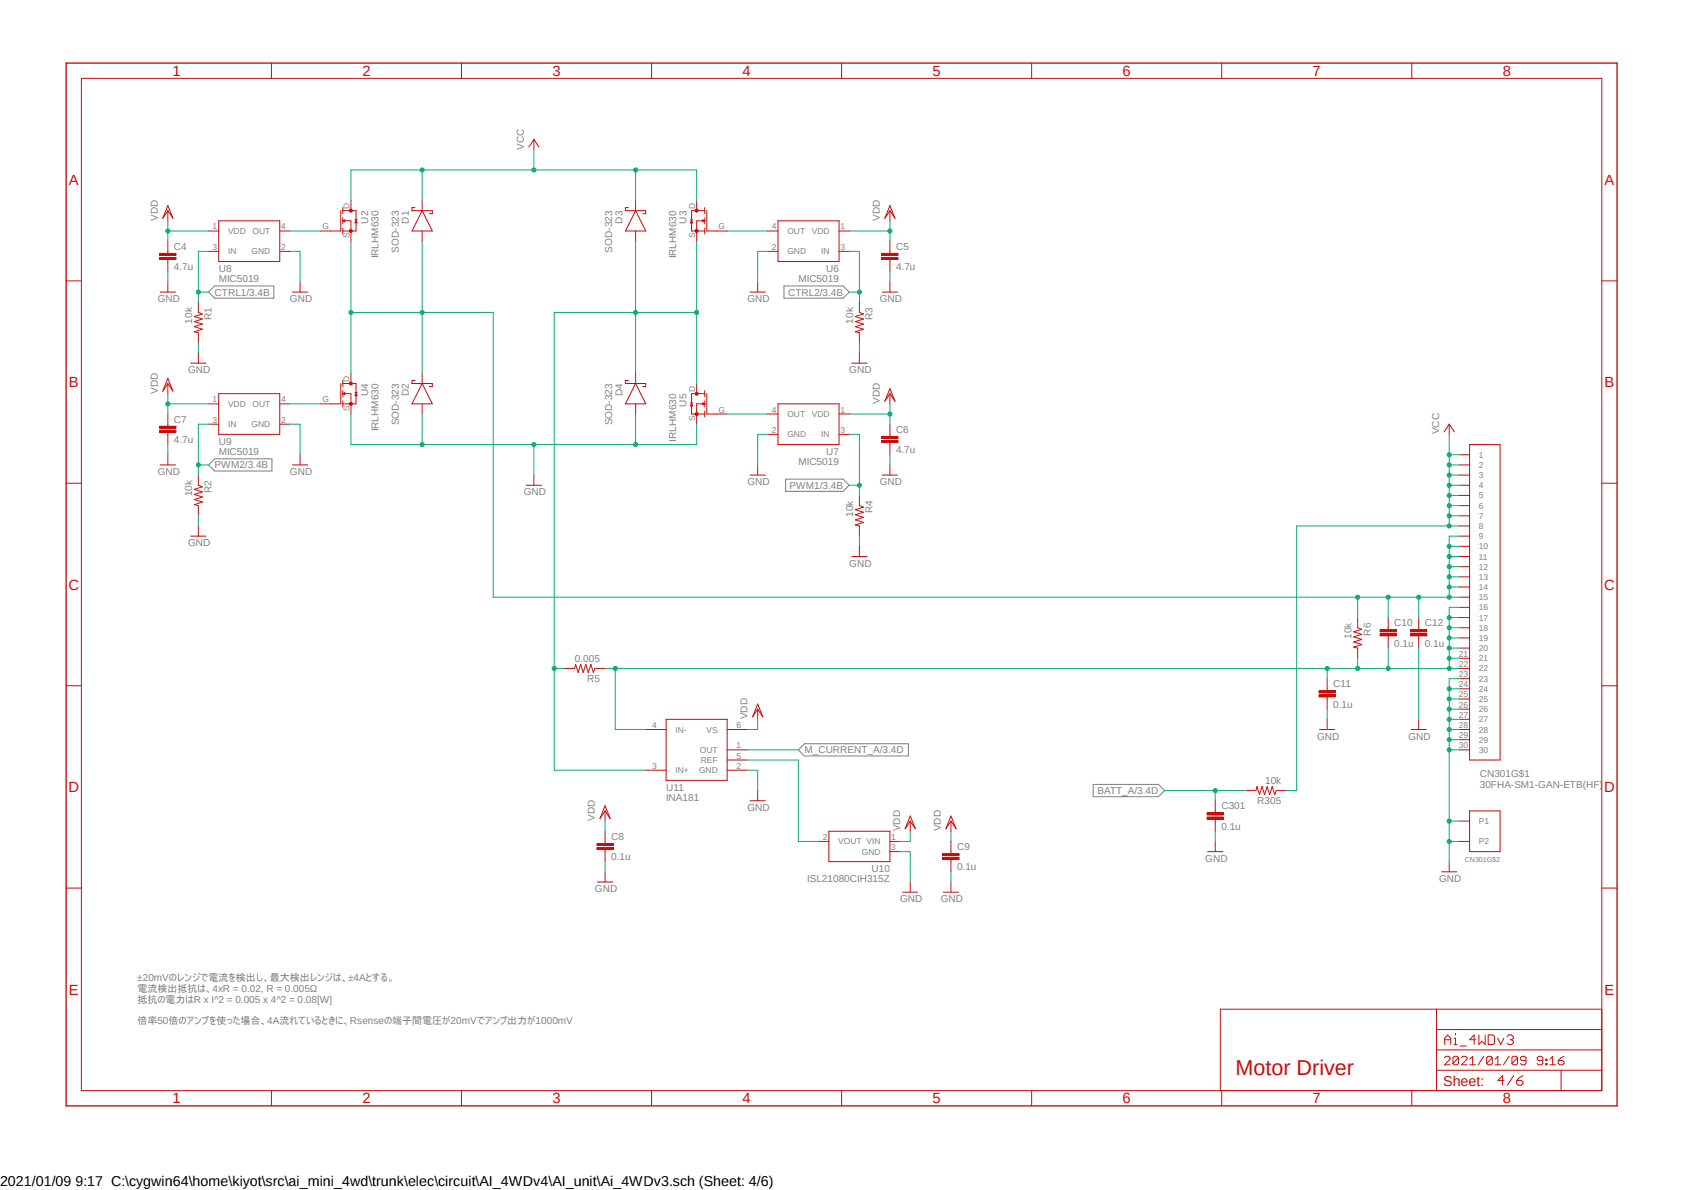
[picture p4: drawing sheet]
<svg xmlns="http://www.w3.org/2000/svg" width="420mm" height="297mm" viewBox="0 0 420 297" stroke-linecap="round" stroke-linejoin="round" font-family="sans-serif">
<path d="M16 15.4l388.2 261.2M404.2 15.4l-388.2 261.2" fill="none" stroke="#fff" stroke-width=".25"/>
<path d="M52.1 72.9l1.5-1.5h14.8v3h-14.8zM195.7 71.4h14.8l1.5 1.5-1.5 1.5h-14.8zM53.6 114.5h14.3v3.1h-14.3l-1.5-1.6zM196.2 119.6h14.3l1.5 1.5-1.5 1.5h-14.3zM199.3 187.2l1.6-1.6h25.9v3.1h-25.9zM273 195.8h16.3l1.5 1.5-1.5 1.5h-16.3z" fill="none" stroke="#808080" stroke-width=".25"/>
<g fill="none" stroke="#c90d0c" stroke-width=".25">
<path d="M20.3 19.6h379.7v252.6h-379.7zM67.8 15.7v3.9M115.2 15.7v3.9M162.7 15.7v3.9M210.1 15.7v3.9M257.6 15.7v3.9M305.1 15.7v3.9M352.5 15.7v3.9M16.5 70.1h3.8M400 70.1h3.8M361.9 105.9v2.5M361.9 105.9l1.2 1.9"/>
<path d="M361.9 105.9l-1.3 1.9M364.4 113.5h2.5M364.4 116h2.5M364.4 118.6h2.5M366.9 111h7.7v78.7h-7.7zM16.5 120.6h3.8M364.4 121.1h2.5M364.4 123.7h2.5M364.4 126.2h2.5M364.4 128.7h2.5M364.4 131.3h2.5M364.4 133.8h2.5"/>
<path d="M364.4 136.4h2.5M364.4 138.9h2.5M400 120.6h3.8M364.4 141.4h2.5M364.4 144h2.5M364.4 146.5h2.5M364.4 149.1h2.5M364.4 151.6h2.5M364.4 154.1h2.5M364.4 156.7h2.5M364.4 159.2h2.5M16.5 171.2h3.8"/>
<path d="M364.4 161.8h2.5M364.4 164.3h2.5M364.4 166.8h2.5M364.4 169.4h2.5M364.4 171.9h2.5M364.4 174.5h2.5M364.4 177h2.5M364.4 179.5h2.5M400 171.2h3.8M364.4 182.1h2.5M364.4 184.6h2.5M364.4 187.2h2.5"/>
<path d="M303.4 202.4v.5M303.4 204.4v.5M360 217.6h3.8M361.9 215.1v2.5M364.4 204.9h2.5M364.4 210h2.5M366.9 202.4h7.7v10.2h-7.7zM16.5 221.7h3.8M400 221.7h3.8M358.7 251.9v20.3M358.7 257h41.3M360.7 259.5h1.5"/>
<path d="M363.1 259.1h.3v1.6M363.4 257.9v.4M368.5 259.5h-1.6l1.2-1.2v2.4M369.3 258.3v2.4l.7-.8 .8 .8v-2.4M371.6 258.3h1.2l.4 .4v1.6l-.4 .4h-1.2zM374 259.1l.7 1.6 .8-1.6M376.3 258.7l.4-.4h.7l.5 .4v.4l-.5 .4M377.1 259.5h.3M377.4 259.5l.5 .4v.4l-.5 .4h-.7l-.4-.4M400 251.9h-95.3v20.3M67.8 272.2v3.8M115.2 272.2v3.8"/>
<path d="M162.7 272.2v3.8M210.1 272.2v3.8M257.6 272.2v3.8M305.1 272.2v3.8M352.5 272.2v3.8M358.7 267.1h41.3M358.7 262h41.3M360.7 264l.4-.3h.6l.4 .3v.4l-1.4 1.4h1.4M360.7 260.7v-1.6l.8-.8 .7 .8v1.6M363.1 260.7h.7M364.2 264v1.4l-.3 .4h-.8l-.3-.4M364.2 264l-.3-.3h-.8l-.3 .3v1.4"/>
<path d="M364.2 264l-1.4 1.4M364.6 261.1h1.5M364.9 264l.4-.3h.7l.3 .3v.4l-1.4 1.4h1.4M367 265.8h1.4M367 264.4l.7-.7v2.1M370.5 263.7l-1.4 2.1M372.6 264v1.4l-.3 .4h-.7l-.4-.4M372.6 264l-.3-.3h-.7l-.4 .3v1.4M372.6 264l-1.4 1.4M373.3 265.8h1.4M373.3 264.4l.7-.7v2.1M375.6 269.7h-1.6l1.2-1.2v2.3"/>
<path d="M376.8 263.7l-1.4 2.1M378 268.5l-1.6 2.3M378.7 269.7h1.2l.4 .3v.4l-.4 .4h-.8l-.4-.4zM378.9 264v1.4l-.3 .4h-.7l-.4-.4M378.9 264l-.3-.3h-.7l-.4 .3v1.4M378.9 264l-1.4 1.4M380.3 268.5l-.8 .4-.8 .8M381 264.7h-1l-.4-.3v-.4l.4-.3h.7l.3 .3v1.4l-.3 .4h-.7l-.4-.4M385.2 264.7h-1l-.4-.3v-.4l.4-.3h.7l.3 .3v1.4l-.3 .4h-.7l-.4-.4M386 265.4h.3v.4h-.3zM386 264.4h.3v.3h-.3zM387 265.8h1.4"/>
<path d="M387 264.4l.7-.7v2.1M389.1 264.7h1l.4 .3v.4l-.4 .4h-.6l-.4-.4zM389.8 267.1v5.1M390.5 263.7l-.7 .3-.7 .7"/>
</g>
<path d="M16.5 15.7h387.3v260.3h-387.3z" fill="none" stroke="#c90d0c" stroke-width=".34"/>
<path d="M301.4 203.9h4.1v.5h-4.1z" fill-rule="evenodd" fill="#c90d0c"/>
<path d="M301.4 203.9h4.1v.5h-4.1z" fill="none" stroke="#c90d0c" stroke-width=".25"/>
<path d="M301.4 202.9h4.1v.5h-4.1z" fill-rule="evenodd" fill="#c90d0c"/>
<g fill="none" stroke="#c90d0c" stroke-width=".25">
<path d="M85.1 52.6v5.1h-5.1M85.6 52.6h3.3v5.1h-3.3M85.6 51.8v1.5M85.6 54.4v1.5M85.6 56.9v1.5M85.6 55.1h2v5.1M85.6 55.1l.5-.2v.5zM87.6 50v2.6M88.6 54.9h.6M88.9 54.9l.3 .7h-.6zM303.4 199.9v2.5M311.1 197.3h2.5l.3-1 .6 2 .6-2 .7 2 .6-2 .6 2 .7-2 .6 2 .4-1h2.5"/>
<path d="M301.4 202.9h4.1v.5h-4.1zM301.5 212.6h3.9M303.4 204.9v2.6M303.4 210v2.6"/>
</g>
<path d="M87.3 52.3h.6l.1 .3-.1 .2-.3 .2-.3-.2-.1-.2 .4-.1 .2 .1-.2 .1-.4-.1z" fill-rule="evenodd" fill="#c90d0c"/>
<path d="M87.3 52.3h.6l.1 .3-.1 .2-.3 .2-.3-.2-.1-.2 .4-.1 .2 .1-.2 .1-.4-.1z" fill="none" stroke="#c90d0c" stroke-width=".25"/>
<path d="M87.3 57.4h.6l.1 .3-.1 .2-.3 .1-.3-.1-.1-.2 .4-.2 .2 .2-.2 .1-.4-.1z" fill-rule="evenodd" fill="#c90d0c"/>
<path d="M87.3 57.4h.6l.1 .3-.1 .2-.3 .1-.3-.1-.1-.2 .4-.2 .2 .2-.2 .1-.4-.1zM172.4 54.9h.5M172.7 54.9l.2 .7h-.5zM173.9 50v2.6M175.5 54.9l.5 .2-.5 .3zM176 52.6h-3.3v5.1h3.3M176 51.8v1.5M176 54.4v1.5M176 56.9v1.5M176 55.1h-2.1v5.1M176.5 52.6v5.1h5.1" fill="none" stroke="#c90d0c" stroke-width=".25"/>
<path d="M173.7 52.3h.5v.5l-.3 .2-.2-.2-.1-.2 .3-.1 .2 .1-.2 .1-.3-.1z" fill-rule="evenodd" fill="#c90d0c"/>
<path d="M173.7 52.3h.5v.5l-.3 .2-.2-.2-.1-.2 .3-.1 .2 .1-.2 .1-.3-.1z" fill="none" stroke="#c90d0c" stroke-width=".25"/>
<path d="M173.7 57.4h.5v.5l-.3 .1-.2-.1-.1-.2 .3-.2 .2 .2-.2 .1-.3-.1z" fill-rule="evenodd" fill="#c90d0c"/>
<path d="M173.7 57.4h.5v.5l-.3 .1-.2-.1-.1-.2 .3-.2 .2 .2-.2 .1-.3-.1zM85.1 95.7v5.1h-5.1M85.6 95.7h3.3v5.1h-3.3M85.6 95v1.5M85.6 97.5v1.5M85.6 98.3h2v5M85.6 98.3l.5-.3v.5zM87.6 93.2v2.5M88.6 98h.6M88.9 98l.3 .8h-.6zM85.6 100v1.6" fill="none" stroke="#c90d0c" stroke-width=".25"/>
<path d="M87.3 95.5l.3-.2 .3 .2 .1 .2-.1 .3h-.6l-.1-.3 .4-.1 .2 .1-.1 .1-.5-.1z" fill-rule="evenodd" fill="#c90d0c"/>
<path d="M87.3 95.5l.3-.2 .3 .2 .1 .2-.1 .3h-.6l-.1-.3 .4-.1 .2 .1-.1 .1-.5-.1z" fill="none" stroke="#c90d0c" stroke-width=".25"/>
<path d="M87.3 100.5l.3-.1 .3 .1 .1 .3-.1 .3h-.6l-.1-.3 .4-.1 .2 .1-.1 .1-.5-.1z" fill-rule="evenodd" fill="#c90d0c"/>
<path d="M173.9 95.7v2.6M176 98.3h-3.3v5h3.3M176 97.5v1.5M176.5 98.3v5h5.1M87.3 100.5l.3-.1 .3 .1 .1 .3-.1 .3h-.6l-.1-.3 .4-.1 .2 .1-.1 .1-.5-.1zM172.4 100.5h.5M172.7 100.5l.2 .8h-.5zM175.5 100.5l.5 .3-.5 .2zM176 100v1.6M176 102.6v1.5M176 100.8h-2.1v5.1" fill="none" stroke="#c90d0c" stroke-width=".25"/>
<path d="M173.7 98l.2-.1 .3 .1v.6h-.5l-.1-.3 .3-.2 .2 .2-.1 .1-.4-.1z" fill-rule="evenodd" fill="#c90d0c"/>
<path d="M173.7 98l.2-.1 .3 .1v.6h-.5l-.1-.3 .3-.2 .2 .2-.1 .1-.4-.1z" fill="none" stroke="#c90d0c" stroke-width=".25"/>
<path d="M173.7 103.1l.2-.1 .3 .1v.5h-.5l-.1-.3 .3-.1 .2 .1-.1 .2-.4-.2z" fill-rule="evenodd" fill="#c90d0c"/>
<g fill="none" stroke="#c90d0c" stroke-width=".25">
<path d="M52.1 57.7h2.5M54.6 55.1h15.2v10.2h-15.2zM69.8 57.7h2.6M103.6 51.8h-.7v.8h5v.7h-.7M105.4 52.6l2.5 5.1h-5zM105.4 50v2.6M105.4 57.7v2.5M156.9 51.8h-.7v.8h5v.7h-.7M158.7 52.6l2.5 5.1h-5zM158.7 50v2.6M158.7 57.7v2.5M191.7 57.7h2.6"/>
<path d="M194.3 55.1h15.2v10.2h-15.2zM209.5 57.7h2.5M41.9 62.7v.5M41.9 64.8v.5M49.5 75.4v2.6l1 .4-2 .6 2 .6-2 .7 2 .6-2 .6 2 .7-2 .6 1 .3v2.5M52.1 62.7h2.5M69.8 62.7h2.6M191.7 62.7h2.6M209.5 62.7h2.5M214.6 75.4v2.6l1 .4-2 .6 2 .6-2 .7 2 .6-2 .6 2 .7-2 .6 1 .3v2.5M54.6 98.3h15.2v10.1h-15.2zM103.6 95h-.7v.7h5v.8h-.7"/>
<path d="M105.4 95.7l2.5 5.1h-5zM105.4 93.2v2.5M156.9 95h-.7v.7h5v.8h-.7M158.7 95.7l2.5 5.1h-5zM158.7 93.2v2.5M49.5 118.6v2.5l1 .4-2 .6 2 .7-2 .6 2 .6-2 .7 2 .6-2 .6 1 .3v2.5M52.1 100.8h2.5M52.1 105.9h2.5M69.8 100.8h2.6M69.8 105.9h2.6M105.4 100.8v2.5M158.7 100.8v2.5"/>
<path d="M173.7 103.1l.2-.1 .3 .1v.5h-.5l-.1-.3 .3-.1 .2 .1-.1 .2-.4-.2zM191.7 103.3h2.6M191.7 108.4h2.6M194.3 100.8h15.2v10.2h-15.2zM209.5 103.3h2.5M209.5 108.4h2.5M214.6 123.7v2.5l1 .4-2 .6 2 .6-2 .7 2 .6-2 .7 2 .6-2 .6 1 .3v2.5M140.9 166.8h2.6l.2-1 .7 2.1 .6-2.1 .6 2.1 .7-2.1 .6 2.1 .6-2.1 .7 2.1 .3-1.1h2.6M204.4 210h2.6M207 207.5h15.2v7.6h-15.2zM222.2 210h2.5M222.2 212.6h2.5"/>
</g>
<path d="M39.9 64.3h4v.5h-4z" fill-rule="evenodd" fill="#c90d0c"/>
<path d="M39.9 64.3h4v.5h-4z" fill="none" stroke="#c90d0c" stroke-width=".25"/>
<path d="M39.9 63.2h4v.6h-4z" fill-rule="evenodd" fill="#c90d0c"/>
<path d="M39.9 63.2h4v.6h-4zM41.9 60.2v2.5M41.9 65.3v2.5M222.2 62.7v.5M222.2 64.8v.5" fill="none" stroke="#c90d0c" stroke-width=".25"/>
<path d="M220.2 64.3h4v.5h-4z" fill-rule="evenodd" fill="#c90d0c"/>
<path d="M220.2 64.3h4v.5h-4z" fill="none" stroke="#c90d0c" stroke-width=".25"/>
<path d="M220.2 63.2h4v.6h-4z" fill-rule="evenodd" fill="#c90d0c"/>
<path d="M220.2 63.2h4v.6h-4zM222.2 60.2v2.5M222.2 65.3v2.5M222.2 108.4v.5M222.2 110.4v.6" fill="none" stroke="#c90d0c" stroke-width=".25"/>
<path d="M220.2 109.9h4v.5h-4z" fill-rule="evenodd" fill="#c90d0c"/>
<path d="M220.2 109.9h4v.5h-4z" fill="none" stroke="#c90d0c" stroke-width=".25"/>
<path d="M220.2 108.9h4v.5h-4z" fill-rule="evenodd" fill="#c90d0c"/>
<path d="M41.9 105.9v.5M41.9 107.9v.5M220.2 108.9h4v.5h-4zM222.2 105.9v2.5M222.2 111v2.5" fill="none" stroke="#c90d0c" stroke-width=".25"/>
<path d="M39.9 107.4h4v.5h-4z" fill-rule="evenodd" fill="#c90d0c"/>
<path d="M39.9 107.4h4v.5h-4z" fill="none" stroke="#c90d0c" stroke-width=".25"/>
<path d="M39.9 106.4h4v.5h-4z" fill-rule="evenodd" fill="#c90d0c"/>
<g fill="none" stroke="#c90d0c" stroke-width=".25">
<path d="M40 72.9h3.8M41.9 70.4v2.5M73 72.9h3.8M74.9 70.4v2.5M187.3 72.9h3.8M189.2 70.4v2.5M220.3 72.9h3.8M222.2 70.4v2.5M39.9 106.4h4v.5h-4zM40 116h3.8M41.9 103.3v2.6M41.9 108.4v2.6"/>
<path d="M41.9 113.5v2.5M73 116h3.8M74.9 113.5v2.5M187.3 118.6h3.8M189.2 116v2.6M220.3 118.6h3.8M222.2 116v2.6M151.1 210v.5M151.1 212v.6"/>
</g>
<path d="M149.1 211.5h4v.5h-4z" fill-rule="evenodd" fill="#c90d0c"/>
<path d="M149.1 211.5h4v.5h-4z" fill="none" stroke="#c90d0c" stroke-width=".25"/>
<path d="M149.1 210.5h4v.5h-4z" fill-rule="evenodd" fill="#c90d0c"/>
<g fill="none" stroke="#c90d0c" stroke-width=".25">
<path d="M133.3 34.8v2.5M133.3 34.8l1.3 1.9M133.3 34.8l-1.3 1.9M41.9 51.3l1.3 3.2-1.3-1.9-1.3 1.9zM41.9 52.6v2.5M222.2 52.6v2.5M222.2 51.3l1.3 3.2-1.3-1.9-1.3 1.9zM41.9 95.7v2.6M41.9 94.4l1.3 3.2-1.3-1.9-1.3 1.9zM47.6 90.6h3.8M49.5 88.1v2.5M212.7 90.6h3.8"/>
<path d="M214.6 88.1v2.5M222.2 97l1.3 3.2-1.3-1.9-1.3 1.9zM222.2 98.3v2.5M133.3 118.6v2.5M47.6 133.8h3.8M49.5 131.3v2.5M131.4 121.1h3.8M212.7 138.9h3.8M214.6 136.4v2.5M166.3 179.5h15.3v15.3h-15.3zM161.2 182.1h5.1M161.2 192.2h5.1"/>
<path d="M181.6 182.1h5M181.6 192.2h5M181.6 187.2h5M181.6 189.7h5M149.1 210.5h4v.5h-4zM151.1 202.4v2.5M151.1 207.5v2.5M151.1 212.6v2.5M151.1 217.6v2.5M151.1 201.1l1.3 3.2-1.3-1.9-1.3 1.9zM237.4 212.6v.5M237.4 214.5v.6"/>
<path d="M149.2 220.1h3.8"/>
</g>
<path d="M235.4 214h4.1v.5h-4.1z" fill-rule="evenodd" fill="#c90d0c"/>
<path d="M235.4 214h4.1v.5h-4.1z" fill="none" stroke="#c90d0c" stroke-width=".25"/>
<path d="M235.4 213.1h4.1v.5h-4.1z" fill-rule="evenodd" fill="#c90d0c"/>
<g fill="none" stroke="#c90d0c" stroke-width=".25">
<path d="M346.6 156.7v.5M346.6 158.7v.5M189.2 175.7l1.3 3.2-1.3-1.9-1.3 1.9zM189.2 177v2.5M187.3 199.9h3.8M189.2 197.3v2.6M227.3 203.7l1.3 3.1-1.3-1.9-1.3 1.9zM227.3 204.9v2.6M235.4 213.1h4.1v.5h-4.1zM237.4 204.9v2.6M237.4 210v2.6M237.4 215.1v2.5"/>
<path d="M237.4 203.7l1.3 3.1-1.3-1.9-1.2 1.9zM225.4 222.7h3.8M227.3 220.1v2.6M235.5 222.7h3.9M237.4 220.1v2.6"/>
</g>
<path d="M344.6 158.2h4.1v.5h-4.1z" fill-rule="evenodd" fill="#c90d0c"/>
<path d="M344.6 158.2h4.1v.5h-4.1z" fill="none" stroke="#c90d0c" stroke-width=".25"/>
<path d="M344.6 157.2h4.1v.5h-4.1z" fill-rule="evenodd" fill="#c90d0c"/>
<path d="M344.6 157.2h4.1v.5h-4.1zM346.6 154.1v2.6M346.6 159.2v2.6M331.4 171.9v.5M331.4 173.9v.6" fill="none" stroke="#c90d0c" stroke-width=".25"/>
<path d="M329.4 173.4h4v.5h-4z" fill-rule="evenodd" fill="#c90d0c"/>
<path d="M329.4 173.4h4v.5h-4z" fill="none" stroke="#c90d0c" stroke-width=".25"/>
<path d="M329.4 172.4h4v.5h-4z" fill-rule="evenodd" fill="#c90d0c"/>
<path d="M354.2 156.7v.5M354.2 158.7v.5M329.4 172.4h4v.5h-4zM331.4 169.4v2.5M331.4 174.5v2.5" fill="none" stroke="#c90d0c" stroke-width=".25"/>
<path d="M352.2 158.2h4.1v.5h-4.1z" fill-rule="evenodd" fill="#c90d0c"/>
<path d="M352.2 158.2h4.1v.5h-4.1z" fill="none" stroke="#c90d0c" stroke-width=".25"/>
<path d="M352.2 157.2h4.1v.5h-4.1z" fill-rule="evenodd" fill="#c90d0c"/>
<path d="M339 154.1v2.6l1 .4-2 .6 2 .6-2 .7 2 .6-2 .6 2 .7-2 .6 1 .3v2.5M352.2 157.2h4.1v.5h-4.1zM354.2 154.1v2.6M354.2 159.2v2.6M331.4 179.5v2.6M354.2 179.5v2.6M329.5 182.1h3.8M352.3 182.1h3.9" fill="none" stroke="#c90d0c" stroke-width=".25"/>
<path d="M361.9 171.9h2.5M364.4 169.4h-2.5v45.7" fill="none" stroke="#0dab76" stroke-width=".25"/>
<circle cx="361.9" cy="171.9" r=".51" fill="#0dab76"/>
<g fill="none" stroke="#0dab76" stroke-width=".25">
<path d="M361.9 174.5h2.5"/>
<circle cx="361.9" cy="171.9" r=".51"/>
</g>
<circle cx="361.9" cy="174.5" r=".51" fill="#0dab76"/>
<g fill="none" stroke="#0dab76" stroke-width=".25">
<path d="M361.9 177h2.5"/>
<circle cx="361.9" cy="174.5" r=".51"/>
</g>
<circle cx="361.9" cy="177" r=".51" fill="#0dab76"/>
<g fill="none" stroke="#0dab76" stroke-width=".25">
<path d="M361.9 179.5h2.5"/>
<circle cx="361.9" cy="177" r=".51"/>
</g>
<circle cx="361.9" cy="179.5" r=".51" fill="#0dab76"/>
<g fill="none" stroke="#0dab76" stroke-width=".25">
<path d="M361.9 182.1h2.5"/>
<circle cx="361.9" cy="179.5" r=".51"/>
</g>
<circle cx="361.9" cy="182.1" r=".51" fill="#0dab76"/>
<g fill="none" stroke="#0dab76" stroke-width=".25">
<path d="M361.9 184.6h2.5"/>
<circle cx="361.9" cy="182.1" r=".51"/>
</g>
<circle cx="361.9" cy="184.6" r=".51" fill="#0dab76"/>
<g fill="none" stroke="#0dab76" stroke-width=".25">
<path d="M361.9 187.2h2.5"/>
<circle cx="361.9" cy="184.6" r=".51"/>
</g>
<circle cx="361.9" cy="187.2" r=".51" fill="#0dab76"/>
<g fill="none" stroke="#0dab76" stroke-width=".25">
<path d="M361.9 204.9h2.5"/>
<circle cx="361.9" cy="187.2" r=".51"/>
</g>
<circle cx="361.9" cy="204.9" r=".51" fill="#0dab76"/>
<g fill="none" stroke="#0dab76" stroke-width=".25">
<path d="M361.9 210h2.5"/>
<circle cx="361.9" cy="204.9" r=".51"/>
</g>
<circle cx="361.9" cy="210" r=".51" fill="#0dab76"/>
<g fill="none" stroke="#0dab76" stroke-width=".25">
<path d="M41.9 67.8v2.6M72.4 62.7h2.5v7.7M191.7 62.7h-2.5v7.7M222.2 67.8v2.6M41.9 111v2.5M72.4 105.9h2.5v7.6M87.6 103.3v7.7h86.3v-5.1M105.4 103.3v7.7M158.7 103.3v7.7M191.7 108.4h-2.5v7.6M222.2 113.5v2.5M151.1 215.1v2.5"/>
<path d="M303.4 207.5v2.5"/>
<circle cx="361.9" cy="210" r=".51"/>
</g>
<circle cx="105.4" cy="111" r=".51" fill="#0dab76"/>
<circle cx="105.4" cy="111" r=".51" fill="none" stroke="#0dab76" stroke-width=".25"/>
<circle cx="158.7" cy="111" r=".51" fill="#0dab76"/>
<g fill="none" stroke="#0dab76" stroke-width=".25">
<path d="M133.3 111v7.6"/>
<circle cx="158.7" cy="111" r=".51"/>
</g>
<circle cx="133.3" cy="111" r=".51" fill="#0dab76"/>
<g fill="none" stroke="#0dab76" stroke-width=".25">
<path d="M49.5 85.6v2.5M214.6 85.6v2.5M361.9 108.4v22.9h2.5M361.9 113.5h2.5M49.5 128.7v2.6M214.6 133.8v2.6M331.4 177v2.5M354.2 161.8v17.7M186.6 192.2h2.6v5.1M224.7 212.6h2.6v7.5M237.4 217.6v2.5"/>
<circle cx="133.3" cy="111" r=".51"/>
</g>
<circle cx="361.9" cy="113.5" r=".51" fill="#0dab76"/>
<g fill="none" stroke="#0dab76" stroke-width=".25">
<path d="M361.9 116h2.5"/>
<circle cx="361.9" cy="113.5" r=".51"/>
</g>
<circle cx="361.9" cy="116" r=".51" fill="#0dab76"/>
<g fill="none" stroke="#0dab76" stroke-width=".25">
<path d="M361.9 118.6h2.5"/>
<circle cx="361.9" cy="116" r=".51"/>
</g>
<circle cx="361.9" cy="118.6" r=".51" fill="#0dab76"/>
<g fill="none" stroke="#0dab76" stroke-width=".25">
<path d="M361.9 121.1h2.5"/>
<circle cx="361.9" cy="118.6" r=".51"/>
</g>
<circle cx="361.9" cy="121.1" r=".51" fill="#0dab76"/>
<g fill="none" stroke="#0dab76" stroke-width=".25">
<path d="M361.9 123.7h2.5"/>
<circle cx="361.9" cy="121.1" r=".51"/>
</g>
<circle cx="361.9" cy="123.7" r=".51" fill="#0dab76"/>
<g fill="none" stroke="#0dab76" stroke-width=".25">
<path d="M361.9 126.2h2.5"/>
<circle cx="361.9" cy="123.7" r=".51"/>
</g>
<circle cx="361.9" cy="126.2" r=".51" fill="#0dab76"/>
<g fill="none" stroke="#0dab76" stroke-width=".25">
<path d="M361.9 128.7h2.5"/>
<circle cx="361.9" cy="126.2" r=".51"/>
</g>
<circle cx="361.9" cy="128.7" r=".51" fill="#0dab76"/>
<g fill="none" stroke="#0dab76" stroke-width=".25">
<path d="M361.9 131.3h-38.1v66h-2.6"/>
<circle cx="361.9" cy="128.7" r=".51"/>
</g>
<circle cx="361.9" cy="131.3" r=".51" fill="#0dab76"/>
<g fill="none" stroke="#0dab76" stroke-width=".25">
<path d="M87.6 50v-7.6h86.3v7.6M158.7 42.4v7.6"/>
<circle cx="361.9" cy="131.3" r=".51"/>
</g>
<circle cx="158.7" cy="42.4" r=".51" fill="#0dab76"/>
<g fill="none" stroke="#0dab76" stroke-width=".25">
<path d="M105.4 42.4v7.6"/>
<circle cx="158.7" cy="42.4" r=".51"/>
</g>
<circle cx="105.4" cy="42.4" r=".51" fill="#0dab76"/>
<g fill="none" stroke="#0dab76" stroke-width=".25">
<path d="M133.3 37.3v5.1"/>
<circle cx="105.4" cy="42.4" r=".51"/>
</g>
<circle cx="133.3" cy="42.4" r=".51" fill="#0dab76"/>
<g fill="none" stroke="#0dab76" stroke-width=".25">
<path d="M364.4 151.6h-2.5v2.5M361.9 166.8h2.5"/>
<circle cx="133.3" cy="42.4" r=".51"/>
</g>
<circle cx="361.9" cy="166.8" r=".51" fill="#0dab76"/>
<g fill="none" stroke="#0dab76" stroke-width=".25">
<path d="M364.4 154.1h-2.5v12.7"/>
<circle cx="361.9" cy="166.8" r=".51"/>
</g>
<circle cx="361.9" cy="154.1" r=".51" fill="#0dab76"/>
<g fill="none" stroke="#0dab76" stroke-width=".25">
<path d="M361.9 156.7h2.5"/>
<circle cx="361.9" cy="154.1" r=".51"/>
</g>
<circle cx="361.9" cy="156.7" r=".51" fill="#0dab76"/>
<g fill="none" stroke="#0dab76" stroke-width=".25">
<path d="M361.9 159.2h2.5"/>
<circle cx="361.9" cy="156.7" r=".51"/>
</g>
<circle cx="361.9" cy="159.2" r=".51" fill="#0dab76"/>
<g fill="none" stroke="#0dab76" stroke-width=".25">
<path d="M361.9 161.8h2.5"/>
<circle cx="361.9" cy="159.2" r=".51"/>
</g>
<circle cx="361.9" cy="161.8" r=".51" fill="#0dab76"/>
<g fill="none" stroke="#0dab76" stroke-width=".25">
<path d="M361.9 164.3h2.5"/>
<circle cx="361.9" cy="161.8" r=".51"/>
</g>
<circle cx="361.9" cy="164.3" r=".51" fill="#0dab76"/>
<g fill="none" stroke="#0dab76" stroke-width=".25">
<path d="M151.1 166.8h210.8M153.6 166.8v15.3h7.6"/>
<circle cx="361.9" cy="164.3" r=".51"/>
</g>
<circle cx="153.6" cy="166.8" r=".51" fill="#0dab76"/>
<g fill="none" stroke="#0dab76" stroke-width=".25">
<path d="M331.4 166.8v2.6"/>
<circle cx="153.6" cy="166.8" r=".51"/>
</g>
<circle cx="331.4" cy="166.8" r=".51" fill="#0dab76"/>
<g fill="none" stroke="#0dab76" stroke-width=".25">
<path d="M339 164.3v2.5"/>
<circle cx="331.4" cy="166.8" r=".51"/>
</g>
<circle cx="339" cy="166.8" r=".51" fill="#0dab76"/>
<g fill="none" stroke="#0dab76" stroke-width=".25">
<path d="M346.6 161.8v5"/>
<circle cx="339" cy="166.8" r=".51"/>
</g>
<circle cx="346.6" cy="166.8" r=".51" fill="#0dab76"/>
<g fill="none" stroke="#0dab76" stroke-width=".25">
<path d="M290.8 197.3h20.3M303.4 197.3v2.6"/>
<circle cx="346.6" cy="166.8" r=".51"/>
</g>
<circle cx="303.4" cy="197.3" r=".51" fill="#0dab76"/>
<g fill="none" stroke="#0dab76" stroke-width=".25">
<path d="M72.4 57.7h7.6M181.6 57.7h10.1M138.4 78v114.2h22.8M72.4 100.8h7.6M181.6 103.3h10.1M138.4 166.8h2.5"/>
<circle cx="303.4" cy="197.3" r=".51"/>
</g>
<circle cx="138.4" cy="166.8" r=".51" fill="#0dab76"/>
<g fill="none" stroke="#0dab76" stroke-width=".25">
<path d="M173.9 60.2v35.5"/>
<circle cx="138.4" cy="166.8" r=".51"/>
</g>
<circle cx="173.9" cy="78" r=".51" fill="#0dab76"/>
<g fill="none" stroke="#0dab76" stroke-width=".25">
<path d="M158.7 60.2v17.8h15.2"/>
<circle cx="173.9" cy="78" r=".51"/>
</g>
<circle cx="158.7" cy="78" r=".51" fill="#0dab76"/>
<g fill="none" stroke="#0dab76" stroke-width=".25">
<path d="M41.9 57.7h10.2M41.9 55.1v5.1M138.4 78h20.3v15.2M151.1 204.9v2.6"/>
<circle cx="158.7" cy="78" r=".51"/>
</g>
<circle cx="41.9" cy="57.7" r=".51" fill="#0dab76"/>
<g fill="none" stroke="#0dab76" stroke-width=".25">
<path d="M41.9 98.3v5M41.9 100.8h10.2"/>
<circle cx="41.9" cy="57.7" r=".51"/>
</g>
<circle cx="41.9" cy="100.8" r=".51" fill="#0dab76"/>
<g fill="none" stroke="#0dab76" stroke-width=".25">
<path d="M212 57.7h10.2M222.2 55.1v5.1"/>
<circle cx="41.9" cy="100.8" r=".51"/>
</g>
<circle cx="222.2" cy="57.7" r=".51" fill="#0dab76"/>
<g fill="none" stroke="#0dab76" stroke-width=".25">
<path d="M212 103.3h10.2M222.2 100.8v5.1"/>
<circle cx="222.2" cy="57.7" r=".51"/>
</g>
<circle cx="222.2" cy="103.3" r=".51" fill="#0dab76"/>
<g fill="none" stroke="#0dab76" stroke-width=".25">
<path d="M49.5 116h2.6M52.1 105.9h-2.6v12.7M189.2 179.5v2.6h-2.6M227.3 207.5v2.5h-2.6M237.4 207.5v2.5"/>
<circle cx="222.2" cy="103.3" r=".51"/>
</g>
<circle cx="49.5" cy="116" r=".51" fill="#0dab76"/>
<g fill="none" stroke="#0dab76" stroke-width=".25">
<path d="M212 62.7h2.6v12.7M212 72.9h2.6"/>
<circle cx="49.5" cy="116" r=".51"/>
</g>
<circle cx="214.6" cy="72.9" r=".51" fill="#0dab76"/>
<g fill="none" stroke="#0dab76" stroke-width=".25">
<path d="M49.5 72.9h2.6M52.1 62.7h-2.6v12.7"/>
<circle cx="214.6" cy="72.9" r=".51"/>
</g>
<circle cx="49.5" cy="72.9" r=".51" fill="#0dab76"/>
<g fill="none" stroke="#0dab76" stroke-width=".25">
<path d="M364.4 133.8h-2.5v2.6h2.5"/>
<circle cx="49.5" cy="72.9" r=".51"/>
</g>
<circle cx="361.9" cy="136.4" r=".51" fill="#0dab76"/>
<g fill="none" stroke="#0dab76" stroke-width=".25">
<path d="M361.9 136.4v2.5h2.5"/>
<circle cx="361.9" cy="136.4" r=".51"/>
</g>
<circle cx="361.9" cy="138.9" r=".51" fill="#0dab76"/>
<g fill="none" stroke="#0dab76" stroke-width=".25">
<path d="M361.9 138.9v2.5h2.5"/>
<circle cx="361.9" cy="138.9" r=".51"/>
</g>
<circle cx="361.9" cy="141.4" r=".51" fill="#0dab76"/>
<g fill="none" stroke="#0dab76" stroke-width=".25">
<path d="M361.9 141.4v2.6h2.5"/>
<circle cx="361.9" cy="141.4" r=".51"/>
</g>
<circle cx="361.9" cy="144" r=".51" fill="#0dab76"/>
<g fill="none" stroke="#0dab76" stroke-width=".25">
<path d="M361.9 144v2.5h2.5"/>
<circle cx="361.9" cy="144" r=".51"/>
</g>
<circle cx="361.9" cy="146.5" r=".51" fill="#0dab76"/>
<g fill="none" stroke="#0dab76" stroke-width=".25">
<path d="M87.6 60.2v33M87.6 78h17.8M361.9 146.5v2.6h2.5"/>
<circle cx="361.9" cy="146.5" r=".51"/>
</g>
<circle cx="87.6" cy="78" r=".51" fill="#0dab76"/>
<g fill="none" stroke="#0dab76" stroke-width=".25">
<path d="M105.4 60.2v17.8h17.7"/>
<circle cx="87.6" cy="78" r=".51"/>
</g>
<circle cx="105.4" cy="78" r=".51" fill="#0dab76"/>
<g fill="none" stroke="#0dab76" stroke-width=".25">
<path d="M105.4 78v15.2M123.1 78v71.1M354.2 149.1h7.7"/>
<circle cx="105.4" cy="78" r=".51"/>
</g>
<circle cx="361.9" cy="149.1" r=".51" fill="#0dab76"/>
<g fill="none" stroke="#0dab76" stroke-width=".25">
<path d="M123.1 149.1h231.1M339 149.1v5"/>
<circle cx="361.9" cy="149.1" r=".51"/>
</g>
<circle cx="339" cy="149.1" r=".51" fill="#0dab76"/>
<g fill="none" stroke="#0dab76" stroke-width=".25">
<path d="M346.6 149.1v5"/>
<circle cx="339" cy="149.1" r=".51"/>
</g>
<circle cx="346.6" cy="149.1" r=".51" fill="#0dab76"/>
<g fill="none" stroke="#0dab76" stroke-width=".25">
<path d="M354.2 149.1v5"/>
<circle cx="346.6" cy="149.1" r=".51"/>
</g>
<circle cx="354.2" cy="149.1" r=".51" fill="#0dab76"/>
<g fill="none" stroke="#0dab76" stroke-width=".25">
<path d="M212 108.4h2.6v15.3M212 121.1h2.6M186.6 189.7h12.7v20.3h5.1M186.6 187.2h12.7"/>
<circle cx="354.2" cy="149.1" r=".51"/>
</g>
<circle cx="214.6" cy="121.1" r=".51" fill="#0dab76"/>
<circle cx="214.6" cy="121.1" r=".51" fill="none" stroke="#0dab76" stroke-width=".25"/>
<text font-size="5.4" fill="#c90d0c" x="308.5" y="268.4">Motor Driver</text>
<g font-size="3.7" fill="#c90d0c">
<text x="43.1" y="19">1</text>
<text x="90.5" y="19">2</text>
<text x="137.9" y="19">3</text>
<text x="185.4" y="19">4</text>
<text x="232.8" y="19">5</text>
<text x="280.3" y="19">6</text>
<text x="327.7" y="19">7</text>
<text x="375.2" y="19">8</text>
<text x="17.2" y="46.1">A</text>
<text x="400.6" y="46.1">A</text>
<text x="17.2" y="96.6">B</text>
<text x="400.6" y="96.6">B</text>
<text x="17.1" y="147.2">C</text>
<text x="400.6" y="147.2">C</text>
<text x="17.1" y="197.7">D</text>
<text x="400.6" y="197.7">D</text>
<text x="17.2" y="248.2">E</text>
<text x="400.6" y="248.2">E</text>
<text x="43.1" y="275.4">1</text>
<text x="90.5" y="275.4">2</text>
<text x="137.9" y="275.4">3</text>
<text x="185.4" y="275.4">4</text>
<text x="232.8" y="275.4">5</text>
<text x="280.3" y="275.4">6</text>
<text x="327.7" y="275.4">7</text>
<text x="375.2" y="275.4">8</text>
</g>
<text font-size="3.6" fill="#c90d0c" x="360.3" y="271.1">Sheet:</text>
<text font-size="3.6" x="0" y="296">2021/01/09 9:17 C:\cygwin64\home\kiyot\src\ai_mini_4wd\trunk\elec\circuit\AI_4WDv4\AI_unit\Ai_4WDv3.sch (Sheet: 4/6)</text>
<g font-size="2.5" fill="#808080">
<text x="130.8" y="37.3" transform="rotate(-90 130.8 37.3)">VCC</text>
<text x="39.4" y="55.1" transform="rotate(-90 39.4 55.1)">VDD</text>
<text x="91.9" y="55.8" transform="rotate(-90 91.9 55.8)">U2</text>
<text x="102.1" y="55.8" transform="rotate(-90 102.1 55.8)">D1</text>
<text x="155.4" y="55.8" transform="rotate(-90 155.4 55.8)">D3</text>
<text x="171.4" y="55.8" transform="rotate(-90 171.4 55.8)">U3</text>
<text x="219.7" y="55.1" transform="rotate(-90 219.7 55.1)">VDD</text>
<text x="43.4" y="62.4">C4</text>
<text x="94.5" y="64.5" transform="rotate(-90 94.5 64.5)">IRLHM630</text>
<text x="99.6" y="63" transform="rotate(-90 99.6 63)">SOD-323</text>
<text x="152.9" y="63" transform="rotate(-90 152.9 63)">SOD-323</text>
<text x="168.9" y="64.5" transform="rotate(-90 168.9 64.5)">IRLHM630</text>
<text x="223.7" y="62.4">C5</text>
<text x="43.4" y="67.4">4.7u</text>
<text x="54.6" y="70.4">MIC5019</text>
<text x="54.6" y="67.8">U8</text>
<text x="199.4" y="70.4">MIC5019</text>
<text x="206.3" y="67.8">U6</text>
<text x="223.7" y="67.4">4.7u</text>
<text x="39.4" y="75.4">GND</text>
<text x="53.6" y="73.8">CTRL1/3.4B</text>
<text x="72.4" y="75.4">GND</text>
<text x="186.7" y="75.4">GND</text>
<text x="196.8" y="73.8">CTRL2/3.4B</text>
<text x="219.7" y="75.4">GND</text>
<text x="48" y="80.8" transform="rotate(-90 48 80.8)">10k</text>
<text x="52.8" y="79.9" transform="rotate(-90 52.8 79.9)">R1</text>
<text x="213.1" y="80.8" transform="rotate(-90 213.1 80.8)">10k</text>
<text x="217.8" y="79.9" transform="rotate(-90 217.8 79.9)">R3</text>
<text x="47" y="93.2">GND</text>
<text x="212.1" y="93.2">GND</text>
<text x="39.4" y="98.3" transform="rotate(-90 39.4 98.3)">VDD</text>
<text x="91.9" y="98.9" transform="rotate(-90 91.9 98.9)">U4</text>
<text x="102.1" y="98.9" transform="rotate(-90 102.1 98.9)">D2</text>
<text x="155.4" y="98.9" transform="rotate(-90 155.4 98.9)">D4</text>
<text x="171.4" y="101.5" transform="rotate(-90 171.4 101.5)">U5</text>
<text x="219.7" y="100.8" transform="rotate(-90 219.7 100.8)">VDD</text>
<text x="43.4" y="105.5">C7</text>
<text x="94.5" y="107.7" transform="rotate(-90 94.5 107.7)">IRLHM630</text>
<text x="99.6" y="106.2" transform="rotate(-90 99.6 106.2)">SOD-323</text>
<text x="152.9" y="106.2" transform="rotate(-90 152.9 106.2)">SOD-323</text>
<text x="43.4" y="110.6">4.7u</text>
<text x="54.6" y="113.5">MIC5019</text>
<text x="54.6" y="111">U9</text>
<text x="168.9" y="110.2" transform="rotate(-90 168.9 110.2)">IRLHM630</text>
<text x="206.3" y="113.5">U7</text>
<text x="223.7" y="113.1">4.7u</text>
<text x="223.7" y="108">C6</text>
<text x="359.3" y="108.4" transform="rotate(-90 359.3 108.4)">VCC</text>
<text x="39.4" y="118.6">GND</text>
<text x="53.6" y="116.9">PWM2/3.4B</text>
<text x="72.4" y="118.6">GND</text>
<text x="199.4" y="116">MIC5019</text>
<text x="48" y="123.9" transform="rotate(-90 48 123.9)">10k</text>
<text x="52.8" y="123.1" transform="rotate(-90 52.8 123.1)">R2</text>
<text x="130.8" y="123.7">GND</text>
<text x="186.7" y="121.1">GND</text>
<text x="197.1" y="122">PWM1/3.4B</text>
<text x="219.7" y="121.1">GND</text>
<text x="213.1" y="129" transform="rotate(-90 213.1 129)">10k</text>
<text x="217.8" y="128.1" transform="rotate(-90 217.8 128.1)">R4</text>
<text x="47" y="136.4">GND</text>
<text x="212.1" y="141.4">GND</text>
<text x="337.5" y="159.5" transform="rotate(-90 337.5 159.5)">10k</text>
<text x="342.3" y="158.6" transform="rotate(-90 342.3 158.6)">R6</text>
<text x="348.2" y="161.4">0.1u</text>
<text x="348.2" y="156.3">C10</text>
<text x="355.8" y="161.4">0.1u</text>
<text x="355.8" y="156.3">C12</text>
<text x="143.6" y="165.3">0.005</text>
<text x="146.6" y="170.1">R5</text>
<text x="332.9" y="171.5">C11</text>
<text x="186.7" y="179.5" transform="rotate(-90 186.7 179.5)">VDD</text>
<text x="332.9" y="176.6">0.1u</text>
<text x="328.9" y="184.6">GND</text>
<text x="351.7" y="184.6">GND</text>
<text x="200.9" y="188">M_CURRENT_A/3.4D</text>
<text x="166.3" y="197.3">U11</text>
<text x="315.9" y="195.8">10k</text>
<text x="369.5" y="196.6">30FHA-SM1-GAN-ETB(HF)</text>
<text x="369.5" y="194">CN301G$1</text>
<text x="166.3" y="199.9">INA181</text>
<text x="186.7" y="202.4">GND</text>
<text x="274.1" y="198.2">BATT_A/3.4D</text>
<text x="305" y="202">C301</text>
<text x="313.9" y="200.6">R305</text>
<text x="148.5" y="204.9" transform="rotate(-90 148.5 204.9)">VDD</text>
<text x="152.6" y="209.6">C8</text>
<text x="224.8" y="207.5" transform="rotate(-90 224.8 207.5)">VDD</text>
<text x="234.9" y="207.5" transform="rotate(-90 234.9 207.5)">VDD</text>
<text x="305" y="207.1">0.1u</text>
<text x="152.6" y="214.7">0.1u</text>
<text x="239" y="212.2">C9</text>
<text x="301" y="215.1">GND</text>
<text x="201.6" y="220.1">ISL21080CIH315Z</text>
<text x="217.6" y="217.6">U10</text>
<text x="239" y="217.3">0.1u</text>
<text x="359.3" y="220.1">GND</text>
<text x="148.5" y="222.7">GND</text>
<text x="224.8" y="225.2">GND</text>
<text x="234.9" y="225.2">GND</text>
<text x="34.3" y="244.9">±20mVのレンジで電流を検出し、最大検出レンジは、±4Aとする。</text>
<text x="34.3" y="247.6">電流検出抵抗は、4xR = 0.02, R = 0.005Ω</text>
<text x="34.3" y="250.2">抵抗の電力はR x I^2 = 0.005 x 4^2 = 0.08[W]</text>
<text x="34.3" y="255.6">倍率50倍のアンプを使った場合、4A流れているときに、Rsenseの端子間電圧が20mVでアンプ出力が1000mV</text>
</g>
<g font-size="2.1" fill="#808080">
<text x="87.2" y="52.2" transform="rotate(-90 87.2 52.2)">D</text>
<text x="173.6" y="52.2" transform="rotate(-90 173.6 52.2)">D</text>
<text x="53" y="57.3">1</text>
<text x="56.9" y="58.4">VDD</text>
<text x="63" y="58.4">OUT</text>
<text x="70.2" y="57.3">4</text>
<text x="80.5" y="57.3">G</text>
<text x="87.2" y="59.4" transform="rotate(-90 87.2 59.4)">S</text>
<text x="173.6" y="59.4" transform="rotate(-90 173.6 59.4)">S</text>
<text x="179.4" y="57.3">G</text>
<text x="192.7" y="57.3">4</text>
<text x="196.6" y="58.4">OUT</text>
<text x="202.7" y="58.4">VDD</text>
<text x="209.8" y="57.3">1</text>
<text x="53" y="62.4">3</text>
<text x="56.9" y="63.5">IN</text>
<text x="62.8" y="63.5">GND</text>
<text x="70.2" y="62.4">2</text>
<text x="192.7" y="62.4">2</text>
<text x="196.6" y="63.5">GND</text>
<text x="205.1" y="63.5">IN</text>
<text x="209.8" y="62.4">3</text>
<text x="87.2" y="95.4" transform="rotate(-90 87.2 95.4)">D</text>
<text x="53" y="100.5">1</text>
<text x="56.9" y="101.6">VDD</text>
<text x="63" y="101.6">OUT</text>
<text x="70.2" y="100.5">4</text>
<text x="80.5" y="100.5">G</text>
<text x="173.6" y="97.9" transform="rotate(-90 173.6 97.9)">D</text>
<text x="53" y="105.5">3</text>
<text x="56.9" y="106.6">IN</text>
<text x="62.8" y="106.6">GND</text>
<text x="70.2" y="105.5">2</text>
<text x="87.2" y="102.6" transform="rotate(-90 87.2 102.6)">S</text>
<text x="173.6" y="105.1" transform="rotate(-90 173.6 105.1)">S</text>
<text x="179.4" y="103">G</text>
<text x="192.7" y="103">4</text>
<text x="196.6" y="104.1">OUT</text>
<text x="202.7" y="104.1">VDD</text>
<text x="209.8" y="103">1</text>
<text x="192.7" y="108.1">2</text>
<text x="196.6" y="109.2">GND</text>
<text x="205.1" y="109.2">IN</text>
<text x="209.8" y="108.1">3</text>
<text x="369.3" y="114.3">1</text>
<text x="369.3" y="116.8">2</text>
<text x="369.3" y="119.3">3</text>
<text x="369.3" y="121.9">4</text>
<text x="369.3" y="124.4">5</text>
<text x="369.3" y="127">6</text>
<text x="369.3" y="129.5">7</text>
<text x="369.3" y="132">8</text>
<text x="369.3" y="134.6">9</text>
<text x="369.3" y="137.1">10</text>
<text x="369.3" y="139.7">11</text>
<text x="369.3" y="142.2">12</text>
<text x="369.3" y="144.7">13</text>
<text x="369.3" y="147.3">14</text>
<text x="369.3" y="149.8">15</text>
<text x="369.3" y="152.4">16</text>
<text x="369.3" y="154.9">17</text>
<text x="369.3" y="157.4">18</text>
<text x="369.3" y="160">19</text>
<text x="364.2" y="164">21</text>
<text x="364.2" y="166.5">22</text>
<text x="369.3" y="162.5">20</text>
<text x="369.3" y="165.1">21</text>
<text x="369.3" y="167.6">22</text>
<text x="364.2" y="169">23</text>
<text x="364.2" y="171.5">24</text>
<text x="369.3" y="170.1">23</text>
<text x="369.3" y="172.7">24</text>
<text x="364.2" y="174.1">25</text>
<text x="364.2" y="176.6">26</text>
<text x="364.2" y="179.2">27</text>
<text x="369.3" y="175.2">25</text>
<text x="369.3" y="177.8">26</text>
<text x="162.8" y="181.7">4</text>
<text x="168.7" y="182.8">IN-</text>
<text x="176.4" y="182.8">VS</text>
<text x="183.9" y="181.7">6</text>
<text x="364.2" y="181.7">28</text>
<text x="364.2" y="184.2">29</text>
<text x="369.3" y="180.3">27</text>
<text x="369.3" y="182.8">28</text>
<text x="369.3" y="185.4">29</text>
<text x="162.8" y="191.9">3</text>
<text x="174.8" y="187.9">OUT</text>
<text x="175" y="190.5">REF</text>
<text x="183.9" y="186.8">1</text>
<text x="183.9" y="189.3">5</text>
<text x="183.9" y="191.9">2</text>
<text x="364.2" y="186.8">30</text>
<text x="369.3" y="187.9">30</text>
<text x="168.7" y="193">IN+</text>
<text x="174.5" y="193">GND</text>
<text x="205.4" y="209.6">2</text>
<text x="222.5" y="209.6">1</text>
<text x="369.3" y="205.7">P1</text>
<text x="209.3" y="210.8">VOUT VIN</text>
<text x="215.2" y="213.3">GND</text>
<text x="222.5" y="212.2">3</text>
<text x="369.3" y="210.8">P2</text>
</g>
<text font-size="1.8" fill="#808080" x="365.8" y="215.1">CN301G$2</text>
</svg>
